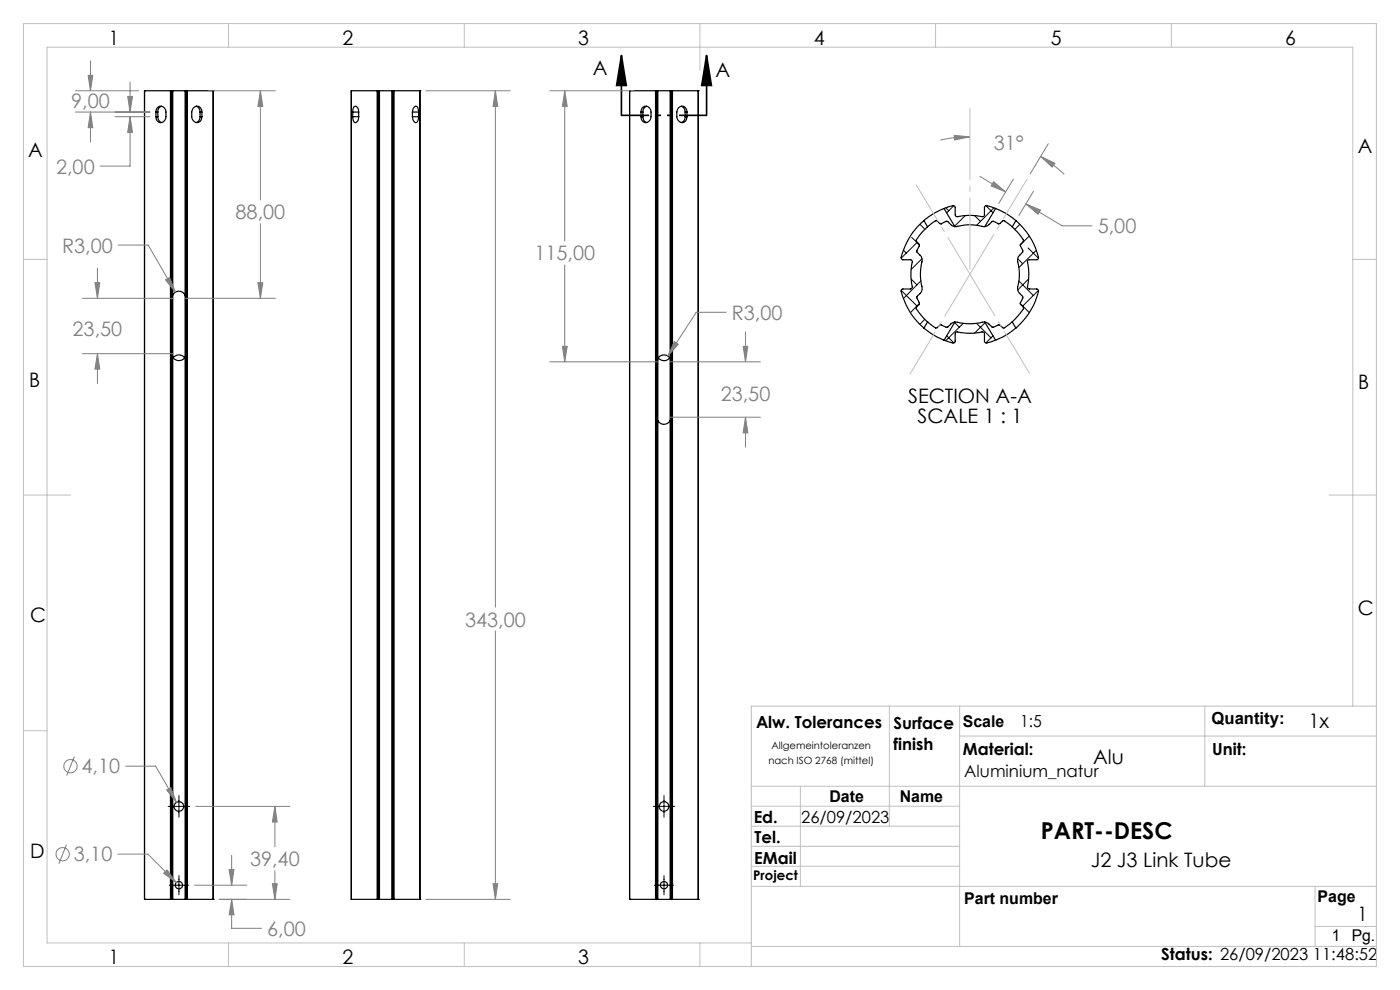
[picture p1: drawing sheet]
<svg xmlns="http://www.w3.org/2000/svg" width="297mm" height="210mm" viewBox="0 0 297 210" stroke-linecap="round" stroke-linejoin="round" font-family="sans-serif">
<g fill="none" stroke="#000" stroke-width=".25">
<path d="M30.7 19.3h5.5M30.7 19.3h.1M30.7 19.3v171.5M36.2 19.3h.2M36.2 19.3v171.5M36.4 19.3h.3M36.4 19.3v171.5M36.7 19.3h2.6M36.7 19.3v171.5M39.3 19.3h.2M39.3 19.3v171.5M39.5 19.3h.3"/>
<path d="M39.5 19.3v171.5M39.8 19.3h5.4M39.8 19.3v171.5M45.2 19.3h.1M45.2 19.3v171.5M74.5 19.3h5.5M74.5 19.3v171.5M80 19.3h.3M80 19.3v171.5M80.3 19.3h.2M80.3 19.3v171.5M80.5 19.3h2.6"/>
<path d="M80.5 19.3v171.5M83.1 19.3h.3M83.1 19.3v171.5M83.4 19.3h.2M83.4 19.3v171.5M83.6 19.3h5.5M83.6 19.3v171.5M89.1 19.3h.1M89.1 19.3v171.5M133.6 19.3h5.5M133.6 19.3h.1M133.6 19.3v171.5"/>
<path d="M139.1 19.3h.2M139.1 19.3v171.5M139.3 19.3h.3M139.3 19.3v171.5M139.6 19.3h2.6M139.6 19.3v171.5M142.2 19.3h.2M142.2 19.3v171.5M142.4 19.3h.3M142.4 19.3v171.5M142.7 19.3h5.4M142.7 19.3v171.5"/>
<path d="M148.1 19.3h.1M148.1 19.3v171.5M33.1 23.8a1.07 1.07 0 0 1 1-1.3 1.07 1.07 0 0 1 1.1 1.3 1.78 1.78 0 0 1-.9 2.2 1.07 1.07 0 0 1-1.2-1.2M33.1 24.8h.4M33.1 23.8h.4M33.1 23.8v1M33.5 24.8a1.16 1.16 0 0 0 .8 1.2M33.5 23.8v1M34.3 22.5a1.07 1.07 0 0 0-.8 1.3M41.6 22.5a1.12 1.12 0 0 1 .8 1.3M42.4 24.8a1.13 1.13 0 0 1-.8 1.2M42.4 24.8h.4"/>
<path d="M42.4 23.8h.4M42.4 23.8v1M42.8 23.8a1.09 1.09 0 0 0-1-1.3 1.09 1.09 0 0 0-1.1 1.3 1.78 1.78 0 0 0 .9 2.2 1.08 1.08 0 0 0 1.2-1.2M42.8 23.8v1M74.8 24.8l.1 .4a.76 .76 0 0 0 .6 .8 1.17 1.17 0 0 0 .6-1.2M74.8 23.8v-.2a.89 .89 0 0 1 .7-1.1 1.27 1.27 0 0 1 .6 1.3M74.8 23.8v1M74.8 24.8h1.3M74.8 23.8h1.3M76.1 23.8v1M87.5 24.8v.1a.92 .92 0 0 0 .9 1.1l.3-.5 .1-.7M87.5 23.8a1.12 1.12 0 0 1 .8-1.3 1.13 1.13 0 0 1 .5 1.3"/>
<path d="M87.5 23.8v1M87.5 24.8h1.3M87.5 23.8h1.3M88.8 23.8v1M136 23.8a1.07 1.07 0 0 1 1.1-1.3 1.07 1.07 0 0 1 1 1.3 1.78 1.78 0 0 1-.9 2.2 1.07 1.07 0 0 1-1.2-1.2M136 24.8h.4M136 23.8h.4M136 23.8v1M136.4 24.8a1.16 1.16 0 0 0 .8 1.2M136.4 23.8v1M137.2 22.5a1.25 1.25 0 0 0-.8 1.3M144.5 22.5a1.12 1.12 0 0 1 .8 1.3"/>
<path d="M145.3 24.8a1.13 1.13 0 0 1-.8 1.2M145.3 24.8h.4M145.3 23.8h.4M145.3 23.8v1M145.7 23.8a1.09 1.09 0 0 0-1-1.3 1.09 1.09 0 0 0-1.1 1.3 1.78 1.78 0 0 0 .9 2.2 1.08 1.08 0 0 0 1.2-1.2M145.7 23.8v1M196 46.8a14.2 14.2 0 0 0-4.8 8l.3 .3h1.7l.3 .4a14.4 14.4 0 0 0 0 5.6l-.4 .2h-1.6l-.3 .2a14 14 0 0 0 4.8 8.1M196 46.8l.8 1.3M196.8 48.1l-1.3 1.3-1.2 1.6v.1l.8 .8-.6 1.5 .7 .7a1.46 1.46 0 0 1 .4 1.5 13.5 13.5 0 0 0 0 5.8l-.2 .5-.8 1a1.59 1.59 0 0 0 .5 1.4l-.1 .2-.7 .8a1.98 1.98 0 0 0 .9 1.3l1.6 1.7M200.3 44.2l1.1-.4a.85 .85 0 0 1 1.2 0l.1 1.9 .4 .3a16.6 16.6 0 0 1 5.5-.1l.2-.2v-1.7a.59 .59 0 0 1 1-.3l1.4 .5M200.3 44.2a13.9 13.9 0 0 0-4.3 2.6M200.3 44.2l2.3 3.9"/>
<path d="M202.6 48.1a12.8 12.8 0 0 1 6.3 0M202.6 48.1l-.6-.2-.5-.5a.82 .82 0 0 0-1.4-.1l-.4 .2a1.12 1.12 0 0 1-1-.7 2.84 2.84 0 0 0-1.7 1.1l-.2 .2M208.9 48.1l.6-.2 .5-.5a.8 .8 0 0 1 1.4-.1l.4 .2a1.12 1.12 0 0 0 1-.7 2.35 2.35 0 0 1 1.5 1l.4 .3M211.2 44.2a13.5 13.5 0 0 1 4.3 2.6M211.2 44.2l-2.3 3.9M214.7 48.1l1.3 1.3 1.1 1.5v.3l-.7 .7 .6 1.5-.7 .7a1.6 1.6 0 0 0-.4 1.5 10.9 10.9 0 0 1 0 5.6l.2 .7 .9 1-.6 1.5 .7 .8v.2l-1.1 1.5-1.3 1.4M215.5 46.8a13.9 13.9 0 0 1 4.8 8l-.3 .3h-1.6a.38 .38 0 0 0-.4 .5 16.1 16.1 0 0 1 0 5.5l.4 .2h1.5a.38 .38 0 0 1 .4 .5 15.2 15.2 0 0 1-4.8 7.8M215.5 46.8l-.8 1.3M36.8 75.8a1.48 1.48 0 0 1 2.3 0M37 62.2a1.49 1.49 0 0 1 1.6-.3 1.49 1.49 0 0 1 .8 1.4v11.7a1.5 1.5 0 0 1-1.5 1.5 1.5 1.5 0 0 1-1.5-1.5v-11.7l.1-.5zM139.3 76.8a1.5 1.5 0 0 1 1.5-1.5 1.5 1.5 0 0 1 1.5 1.5v11.7a1.5 1.5 0 0 1-1.5 1.5 1.5 1.5 0 0 1-1.5-1.5M139.7 75.9a1.48 1.48 0 0 0 2.3 0"/>
<path d="M196 69.6a16 16 0 0 0 4.3 2.6M196.8 68.3l.4 .3a2.54 2.54 0 0 0 1.5 1l.1-.1a.76 .76 0 0 1 1.3-.4 .84 .84 0 0 0 1.4-.1l.3-.4 .8-.3M196.8 68.3l-.8 1.3M200.3 72.2l1.1 .4a.91 .91 0 0 0 1.2 0l.1-2 .4-.2a14.4 14.4 0 0 0 5.5 0l.2 .3v1.6a.56 .56 0 0 0 .4 .5 .56 .56 0 0 0 .6-.2l1.4-.4M202.6 68.3a14 14 0 0 0 6.3 0M202.6 68.3l-2.3 3.9M208.9 68.3l2.3 3.9M214.7 68.3l-.4 .3a2.44 2.44 0 0 1-1.5 1 .98 .98 0 0 0-1.7-.3l-.4 .1a1.32 1.32 0 0 1-1-.8l-.8-.3M214.7 68.3l.8 1.3M215.5 69.6a15.6 15.6 0 0 1-4.3 2.6M30.7 190.8h5.5M30.7 190.8h.1"/>
<path d="M36.2 190.8h.2M36.4 190.8h.3M36.7 190.8h2.6M39.3 190.8h.2M39.5 190.8h.3M39.8 190.8h5.4M45.2 190.8h.1M74.5 190.8h5.5M80 190.8h.3M80.3 190.8h.2M80.5 190.8h2.6M83.1 190.8h.3"/>
<path d="M83.4 190.8h.2M83.6 190.8h5.5M89.1 190.8h.1M133.6 190.8h5.5M133.6 190.8h.1M139.1 190.8h.2M139.3 190.8h.3M139.6 190.8h2.6M142.2 190.8h.2M142.4 190.8h.3M142.7 190.8h5.4M148.1 190.8h.1"/>
<circle cx="37.9" cy="171.1" r="1.03"/>
<circle cx="140.9" cy="171.1" r="1.02"/>
<circle cx="38" cy="187.8" r=".78"/>
<circle cx="140.9" cy="187.8" r=".78"/>
</g>
<g fill="none" stroke="#000" stroke-width=".21">
<path d="M191.7 53.1l.6 .6M193.3 59.2l1.2 1.2M193.4 50.3l1.7 1.7M194.6 51.4l-3.4 3.4M195.2 47.6l1 1M195.3 59.6l-3.6 3.7M195.6 54.9l-2.3 2.3M200.6 44.1l.7 .6M202.4 43.6l-1.6 1.5M204.8 45.7l-2.3 2.3M206.8 45.7l1.2 1.2M209.2 43.6l1.5 1.5"/>
<path d="M210.9 44.1l-3.7 3.7M215.9 54.9l1.1 1M216.1 59.6l3.1 3.1M216.4 47.6l-1.1 1M218.1 52.6l2.2 2.2M218.2 59.2l-2.3 2.3M218.4 50.1l-2 1.9M219.9 53.1l-3.8 3.7M191.2 61.6l3.4 3.4M195.1 64.4l-2 1.9M196.2 67.7l-1 1.1M200.8 71.2l1.6 1.5"/>
<path d="M202.5 68.4l1 1M204.3 68.6l-3.7 3.7M207.2 68.6l3.1 3.1M209 68.4l-2.2 2.3M210.7 71.2l-1.5 1.5M216.4 64.4l2 1.9M220.3 61.6l-3.4 3.4M35.7 171.1h4.6M38 168.8v4.5M138.6 171.1h4.6M140.9 168.8v4.5M35.9 187.8h4.1"/>
<path d="M38 185.7v4.1M138.8 187.8h4.1M140.9 185.7v4.1"/>
</g>
<g fill="none" stroke="#808080" stroke-width=".21">
<path d="M16 19.3h13.4M18.7 16h1l-.5 3.3zM19.2 12.9v6.4M27.6 17.4v6.4M44.3 19.3h14.1M55.2 19.3l.5 3.3h-1zM55.2 19.3v23.1M90.3 19.3h18M105.1 19.3l.5 3.3h-1zM105.1 19.3v109.5M116.6 19.3h17.9M119.8 19.3l.5 3.3h-1z"/>
<path d="M119.8 19.3v31.8M16 23.8h15.8M19.2 23.8l.5 3.3h-1zM19.2 23.8v6.3M24.4 24.8h7.4M27.1 20.5h1l-.5 3.3zM27.6 24.8l.5 3.3h-1zM27.6 24.8v10.4h-6.4M202.4 28.7l3.3 .3-3.2 .7zM205.7 29a30.9 30.9 0 0 0-6.2 .7M207.9 37.4l5.4 3.3M210.8 38.6l2.5 2.1-3-1.3z"/>
<path d="M215 38l-3.1 5.1M220.8 33.2l3 1.4-.6 .8zM220.8 33.2a28.2 28.2 0 0 1 5 3.8M222.4 30.5l-3.9 6.4M20.1 60h1.1l-.5 3.3zM20.7 56.9v6.4M25.1 52h6.3l5.8 10M35.1 59.4l.9-.5 1.2 3.1zM54.7 60h1l-.5 3.3zM55.2 47.4v15.9M119.8 56.2v20.6M217.6 43.3l3.1 1.2-.5 .9z"/>
<path d="M217.6 43.3l7.7 4.6h6.4M219.3 40.6l-3.2 5.1M17.5 63.3h19.2M17.5 75h19.2M20.7 75l.5 3.3h-1.1zM20.7 75v6.4M39.2 63.3h19.2M116.6 76.8h23M119.3 73.5h1l-.5 3.3zM142.1 76.8h19.2M143.1 72.5l.8 .5-2.2 2.5zM154.1 66.2h-6.4l-6 9.3"/>
<path d="M157.7 73.5h.9l-.4 3.3zM158.2 70.4v6.4M142.1 88.5h19.2M158.2 88.5l.4 3.3h-.9zM158.2 88.5v6.4M105.1 133.8v57M14.1 179.2l-1.6 4M15.8 160.5l-1.7 4M26.7 162.5h6.3l4.4 7.7M35.3 167.6l.9-.5 1.2 3.1zM41.5 171.1h20M58.3 171.1l.5 3.3h-1z"/>
<path d="M58.3 171.1v8.5M25 181.2h6.4l6 6M34.7 185.2l.7-.7 2 2.7zM41.3 187.8h11M46.5 190.8h15M48.6 184.5h1l-.5 3.3zM49.1 190.8l.5 3.3h-1zM49.1 190.8v6.1h6.4M49.1 181.4v6.4M57.8 187.5h1l-.5 3.3zM58.3 184.7v6.1M90.3 190.8h18"/>
<path d="M104.6 187.5h1l-.5 3.3z"/>
<circle cx="15" cy="162.5" r="1.41"/>
<circle cx="13.3" cy="181.2" r="1.41"/>
</g>
<path d="M131.8 11.8l1.1 6.3h-2.1zM131.8 11.8v12.7M149.9 11.8l1 6.3h-2zM149.9 11.8v12.7" fill="none" stroke="#000" stroke-width=".35"/>
<path d="M149.9 24.5h-18.1" fill="none" stroke="#000" stroke-width=".35" stroke-dasharray="6.3 1.3 1.3 1.3 1.3 1.3" stroke-dashoffset=".5" stroke-linecap="butt"/>
<path d="M205.8 58.2l-11.5-19" fill="none" stroke="#c0c0c0" stroke-width=".21" stroke-dasharray="15.2 1.3 1.3 1.3" stroke-dashoffset="6.1" stroke-linecap="butt"/>
<path d="M217.9 38l-12.1 20.2" fill="none" stroke="#c0c0c0" stroke-width=".21" stroke-dasharray="15.2 1.3 1.3 1.3" stroke-dashoffset="5.4" stroke-linecap="butt"/>
<path d="M205.8 58.2l-12.8 21.2" fill="none" stroke="#c0c0c0" stroke-width=".21" stroke-dasharray="15.2 1.3 1.3 1.3" stroke-dashoffset="4.8" stroke-linecap="butt"/>
<path d="M218.4 79.2l-12.6-21" fill="none" stroke="#c0c0c0" stroke-width=".21" stroke-dasharray="15.2 1.3 1.3 1.3" stroke-dashoffset="4.9" stroke-linecap="butt"/>
<path d="M205.8 58.2v-36.3" fill="none" stroke="#c0c0c0" stroke-width=".21" stroke-dasharray="15.2 1.3 1.3 1.3" stroke-dashoffset="-1" stroke-linecap="butt"/>
<g fill="none" stroke="#c0c0c0" stroke-width=".21">
<path d="M5 5h287v200h-287zM48.5 5v5M98.5 5v5M148.5 5v10M198.5 5v5M248.5 5v5M5 55h5M287 55h5M5 105h10M282 105h10M5 155h5M188.7 149.8v25.5"/>
<path d="M203.6 149.8v51M203.6 156.1h88.4M255.6 149.8v17M287 149.8v-139.8h-277v190h149.4M292 149.8h-132.6v55.2M159.4 166.8h132.6M159.4 179.5h44.2M159.4 175.3h44.2M159.4 171h44.2M169.8 166.8v21.2M159.4 183.8h44.2M159.4 188h132.6"/>
<path d="M279 188v12.8M279 196.5h13M48.5 200v5M98.5 200v5M148.5 200v5M159.4 200.8h132.6"/>
</g>
<path d="M149.9 11.8l1 6.3h-2zM131.8 11.8l1.1 6.3h-2.1z" fill="#000"/>
<g fill="#808080">
<path d="M105.1 19.3l.5 3.3h-1zM104.6 187.5h1l-.5 3.3zM35.1 59.4l2.1 2.6-1.2-3.1zM20.1 60h1.1l-.5 3.3zM20.7 75l.5 3.3h-1.1zM54.7 60h1l-.5 3.3zM55.2 19.3l.5 3.3h-1zM27.6 24.8l.5 3.3h-1zM27.1 20.5h1l-.5 3.3zM19.2 23.8l.5 3.3h-1zM18.7 16h1l-.5 3.3zM35.3 167.6l2.1 2.6-1.2-3.1zM34.7 185.2l2.7 2-2-2.7zM58.3 171.1l.5 3.3h-1zM57.8 187.5h1l-.5 3.3zM48.6 184.5h1l-.5 3.3zM49.1 190.8l.5 3.3h-1zM157.7 73.5h.9l-.4 3.3zM158.2 88.5l.4 3.3h-.9zM143.1 72.5l-1.4 3 2.2-2.5zM119.3 73.5h1l-.5 3.3zM119.8 19.3l.5 3.3h-1zM210.8 38.6l2.5 2.1-3-1.3zM217.6 43.3l3.1 1.2-.5 .9z"/>
<path d="M220.8 33.2l3 1.4-.6 .8zM202.4 28.7l3.3 .3-3.2 .7z"/>
</g>
<text font-size="4.9" x="220.8" y="178">PART--DESC</text>
<g font-size="4.2">
<text x="23.1" y="9.5">1</text>
<text x="72.7" y="9.5">2</text>
<text x="122.7" y="9.5">3</text>
<text x="172.7" y="9.5">4</text>
<text x="222.9" y="9.6">5</text>
<text x="272.7" y="9.5">6</text>
<text x="125.7" y="16">A</text>
<text x="151.8" y="16.4">A</text>
<text x="6" y="33.2">A</text>
<text x="288" y="32.5">A</text>
<text x="6.2" y="82">B</text>
<text x="288.1" y="82.4">B</text>
<text x="192.7" y="85.5">SECTION A-A</text>
<text x="194.6" y="89.7">SCALE 1 : 1</text>
<text x="288" y="130.5">C</text>
<text x="6.4" y="132">C</text>
<text x="277.6" y="154.4">1x</text>
<text x="231.9" y="162.1">Alu</text>
<text x="6.4" y="182">D</text>
<text x="231.4" y="183.9">J2 J3 Link Tube</text>
<text x="288" y="195.3">1</text>
<text x="23.1" y="204.5">1</text>
<text x="72.7" y="204.5">2</text>
<text x="122.7" y="204.5">3</text>
</g>
<g font-size="4.2" fill="#808080">
<text x="15.1" y="23">9,00</text>
<text x="210.8" y="31.8">31°</text>
<text x="11.9" y="36.8">2,00</text>
<text x="50" y="46.5">88,00</text>
<text x="13.2" y="53.6">R3,00</text>
<text x="232.9" y="49.5">5,00</text>
<text x="113.4" y="55.2">115,00</text>
<text x="15.4" y="71.3">23,50</text>
<text x="155.2" y="67.8">R3,00</text>
<text x="152.9" y="85.2">23,50</text>
<text x="98.7" y="132.9">343,00</text>
<text x="17.3" y="164.1">4,10</text>
<text x="15.6" y="182.7">3,10</text>
<text x="53" y="183.7">39,40</text>
<text x="56.7" y="198.5">6,00</text>
</g>
<g font-size="3.5">
<text x="160.4" y="154.4">Alw. Tolerances</text>
<text x="189.5" y="154.6">Surface</text>
<text x="216.4" y="154.3">1:5</text>
<text x="257" y="153.5">Quantity:</text>
<text x="189.5" y="159.1">finish</text>
<text x="204.3" y="160.3">Material:</text>
<text x="257.2" y="160.1">Unit:</text>
<text x="204.6" y="164.8">Aluminium_natur</text>
<text x="159.9" y="174.6">Ed.</text>
<text x="160.1" y="178.7">Tel.</text>
<text x="170" y="174.6">26/09/2023</text>
<text x="160" y="183.2">EMail</text>
<text x="246.4" y="203.6">Status: 26/09/2023 11:48:52</text>
</g>
<g font-size="3.4">
<text x="204.3" y="154.3">Scale</text>
<text x="176" y="170.1">Date</text>
<text x="190.9" y="170.1">Name</text>
<text x="204.6" y="191.8">Part number</text>
<text x="279.5" y="191.3">Page</text>
<text x="282.6" y="199.6">1</text>
<text x="286.8" y="199.6">Pg.</text>
</g>
<text font-size="2.8" x="159.8" y="186.7">Project</text>
<g font-size="2.1">
<text x="163.7" y="159">Allgemeintoleranzen</text>
<text x="163" y="162.1">nach ISO 2768 (mittel)</text>
</g>
</svg>
